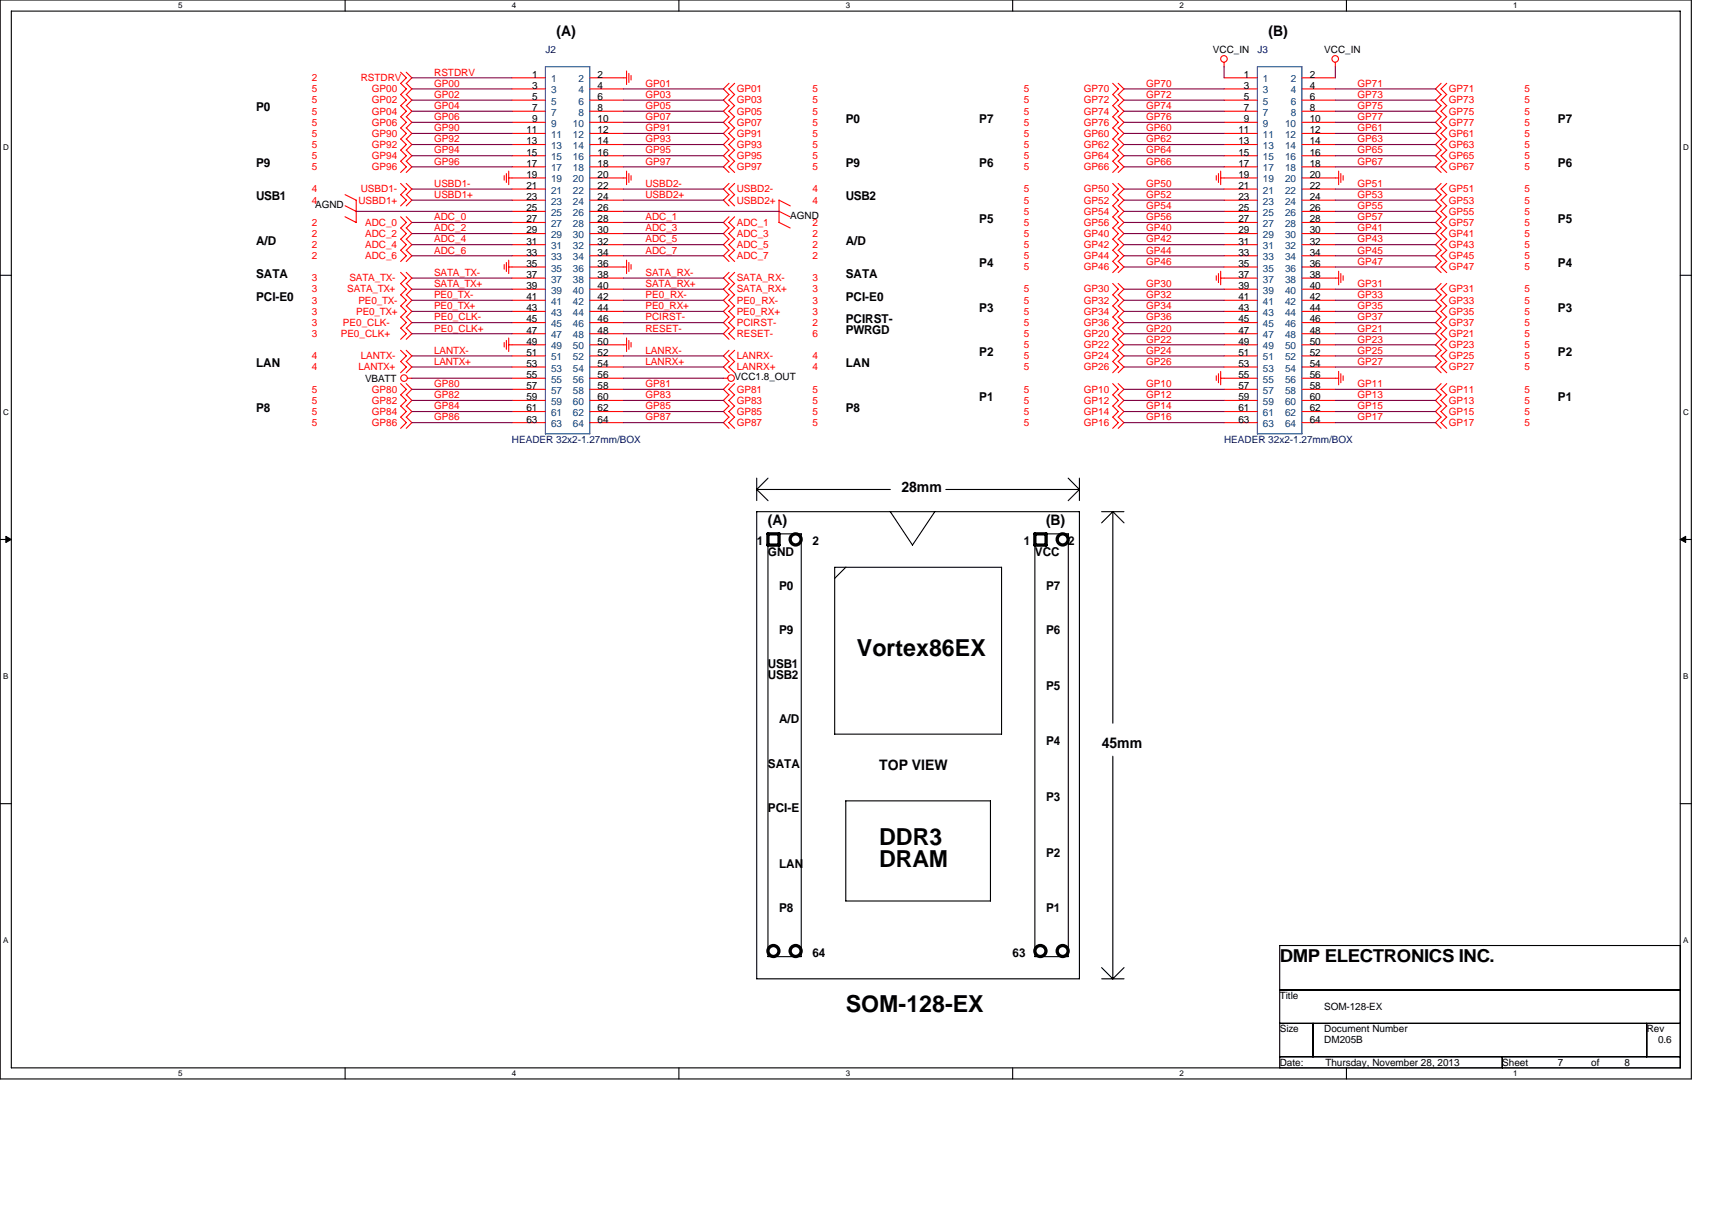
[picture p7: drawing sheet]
<svg xmlns="http://www.w3.org/2000/svg" width="297mm" height="210mm" viewBox="0 0 297 210" stroke-linecap="round" stroke-linejoin="round" font-family="sans-serif">
<path d="M0 0h293.5v187.2h-293.5zM2 1.9h289.5v183.4h-289.5z" fill="none" stroke="#000" stroke-width=".19"/>
<g fill="#fff">
<path d="M30.9 .2h.8v1.6h-.8z"/>
<path d="M30.9 185.5h.8v1.6h-.8z"/>
</g>
<path d="M59.9 0v1.9M59.9 185.3v1.9" fill="none" stroke="#000" stroke-width=".19"/>
<g fill="#fff">
<path d="M88.8 .2h.8v1.6h-.8z"/>
<path d="M88.8 185.5h.8v1.6h-.8z"/>
</g>
<path d="M117.8 0v1.9M117.8 185.3v1.9" fill="none" stroke="#000" stroke-width=".19"/>
<g fill="#fff">
<path d="M146.7 .2h.8v1.6h-.8z"/>
<path d="M146.7 185.5h.8v1.6h-.8z"/>
</g>
<path d="M175.7 0v1.9M175.7 185.3v1.9" fill="none" stroke="#000" stroke-width=".19"/>
<g fill="#fff">
<path d="M204.7 .2h.7v1.6h-.7z"/>
<path d="M204.7 185.5h.7v1.6h-.7z"/>
</g>
<path d="M233.6 0v1.9M233.6 185.3v1.9" fill="none" stroke="#000" stroke-width=".19"/>
<g fill="#fff">
<path d="M262.6 .2h.7v1.6h-.7z"/>
<path d="M262.6 185.5h.7v1.6h-.7z"/>
<path d="M.5 24.8h1v1.6h-1z"/>
<path d="M292 24.8h1v1.6h-1z"/>
<path d="M.5 70.7h1v1.5h-1z"/>
<path d="M292 70.7h1v1.5h-1z"/>
</g>
<path d="M0 47.8h2M291.5 47.8h2" fill="none" stroke="#000" stroke-width=".19"/>
<g fill="#fff">
<path d="M.5 116.5h.9v1.6h-.9z"/>
<path d="M292 116.5h.9v1.6h-.9z"/>
</g>
<path d="M0 93.6h2M291.5 93.6h2" fill="none" stroke="#000" stroke-width=".19"/>
<path d="M1 93.1l1 .5-1 .5zM291.5 93.6l1-.5v1z" fill="#000" stroke="#000" stroke-width=".17"/>
<g fill="#fff">
<path d="M.5 162.4h.9v1.5h-.9z"/>
<path d="M292 162.4h.9v1.5h-.9z"/>
</g>
<g fill="none" stroke="#000" stroke-width=".19">
<path d="M131.3 84.9h23.2M131.3 88.8h56v81.1h-56zM131.3 83v3.9M133.2 92.6h5.8v73.4h-5.8zM133.3 83l-2 1.9 2 2M144.8 98.4h29v29h-29zM146.8 98.4l-2 2M154.4 88.8l3.9 5.8 3.9-5.8M164.1 84.9h23.2M179.6 92.6h5.8v73.4h-5.8zM185.3 83l2 1.9M187.3 84.9l-2 2"/>
<path d="M187.3 83v3.9M191.1 88.8h3.9M193.1 88.8l-2 1.9M193.1 88.8l1.9 1.9M193.1 88.8v36.7M0 139.5h2M146.7 139h25.1v17.4h-25.1zM193.1 131.2v38.7M291.5 139.5h2M191.1 167.9l2 2M191.2 169.9h3.8M195 167.9l-1.9 2"/>
<path d="M222 164.1h69.5v21.2h-69.5zM222 171.8h69.5M222 177.6h69.5M227.8 177.6v5.8M285.7 177.6v5.8M222 183.4h69.5M260.6 183.4v1.9"/>
</g>
<g fill="none" stroke="#000" stroke-width=".57">
<path d="M133.2 92.6h2v2h-2zM179.6 92.6h1.9v2h-1.9z"/>
<circle cx="138" cy="93.6" r=".96"/>
<circle cx="184.4" cy="93.6" r=".96"/>
<circle cx="134.2" cy="165" r=".95"/>
<circle cx="138" cy="165" r=".95"/>
<circle cx="180.5" cy="165" r=".96"/>
<circle cx="184.4" cy="165" r=".95"/>
</g>
<g fill="none" stroke="#f00" stroke-width=".19">
<path d="M69.5 14.5l1 .9-1 1M69.5 18.3l1 1-1 .9 1 1-1 1M69.5 16.4l1 1-1 1M69.5 12.5l1 1-1 1M70.5 14.5l1 .9-1 1M70.5 18.3l1 1-1 .9 1 1-1 1M70.5 16.4l1 1-1 1M70.5 12.5l1 1-1 1M88.8 13.5h5.8M88.8 15.4h5.8M88.8 17.4h5.8M88.8 19.3h5.8"/>
<path d="M102.3 13.5h6.4M102.3 15.4h5.8M102.3 17.4h5.8M102.3 19.3h5.8M108.7 12.3v2.4M109.1 12.7v1.6M109.5 13.1v.8M126.5 14.5l-1 .9 1 1M126.5 16.4l-1 1 1 1M126.5 18.3l-1 1 1 1-1 .9 1 1M127.5 14.5l-1 .9 1 1M127.5 16.4l-1 1 1 1"/>
<path d="M127.5 18.3l-1 1 1 1-1 .9 1 1M193.1 14.5l.9 .9-.9 1M193.1 16.4l.9 1-.9 1M193.1 18.3l.9 1-.9 1 .9 .9-.9 1M194 14.5l1 .9-1 1M194 16.4l1 1-1 1M194 18.3l1 1-1 1 1 .9-1 1M212.4 10.8v.8M212.4 13.5h5.8M212.4 15.4h5.8M212.4 17.4h5.8M212.4 19.3h5.8"/>
<path d="M225.9 13.5h5.8M225.9 15.4h5.8M225.9 17.4h5.8M225.9 19.3h5.8M231.7 10.8v.8M250 14.5l-.9 .9 .9 1M250 18.3l-.9 1 .9 .9-.9 1 .9 1M250 16.4l-.9 1 .9 1M251 18.3l-1 1 1 .9-1 1 1 1M251 14.5l-1 .9 1 1M251 16.4l-1 1 1 1M59.9 37.6l1.9 1"/>
<path d="M59.9 33.8l1.9 1v3.8M59.9 35.7l1.9 1M69.5 31.8l1 1-1 1M69.5 33.8l1 .9-1 1M69.5 22.2l1 1-1 1M69.5 26l1 1-1 1M69.5 28l1 1-1 .9M69.5 24.1l1 1-1 1M69.5 39.5l1 1-1 1M69.5 37.6l1 1-1 1M70.5 31.8l1 1-1 1M70.5 33.8l1 .9-1 1"/>
<path d="M70.5 22.2l1 1-1 1M70.5 26l1 1-1 1M70.5 28l1 1-1 .9M70.5 24.1l1 1-1 1M70.5 39.5l1 1-1 1M70.5 37.6l1 1-1 1M87.5 30.5v.8M87.9 30.1v1.6M88.2 30.9h6.4M88.3 29.7v2.3M88.8 21.2h5.8M88.8 23.2h5.8"/>
<path d="M88.8 25.1h5.8M88.8 27h5.8M88.8 29h5.8M88.8 32.8h5.8M88.8 34.7h5.8M88.8 36.7h5.8M88.8 38.6h5.8M102.3 30.9h6.4M102.3 21.2h5.8M102.3 23.2h5.8M102.3 25.1h5.8M102.3 27h5.8"/>
<path d="M102.3 29h5.8M102.3 32.8h5.8M102.3 34.7h5.8M102.3 36.7h5.8M102.3 38.6h5.8M108.7 29.7v2.3M109.1 30.1v1.6M109.5 30.5v.8M126.5 33.8l-1 .9 1 1M126.5 31.8l-1 1 1 1M126.5 28l-1 1 1 .9M126.5 26l-1 1 1 1"/>
<path d="M126.5 24.1l-1 1 1 1M126.5 22.2l-1 1 1 1M126.5 37.6l-1 1 1 1M126.5 39.5l-1 1 1 1M127.5 33.8l-1 .9 1 1M127.5 31.8l-1 1 1 1M127.5 28l-1 1 1 .9M127.5 26l-1 1 1 1M127.5 24.1l-1 1 1 1M127.5 22.2l-1 1 1 1M127.5 37.6l-1 1 1 1M127.5 39.5l-1 1 1 1"/>
<path d="M135.1 36.7l2 .9M135.2 34.7l-.1 3.9 2 1M135.2 34.7l1.9 1M193.1 33.8l.9 .9-.9 1M193.1 35.7l.9 1-.9 1M193.1 31.8l.9 1-.9 1M193.1 37.6l.9 1-.9 1M193.1 39.5l.9 1-.9 1M193.1 22.2l.9 1-.9 1M193.1 28l.9 1-.9 .9M193.1 24.1l.9 1-.9 1M193.1 26l.9 1-.9 1"/>
<path d="M194 33.8l1 .9-1 1M194 35.7l1 1-1 1M194 31.8l1 1-1 1M194 37.6l1 1-1 1M194 39.5l1 1-1 1M194 22.2l1 1-1 1M194 28l1 1-1 .9M194 24.1l1 1-1 1M194 26l1 1-1 1M211 30.5v.8M211.4 30.1v1.6M211.8 30.9h6.4"/>
<path d="M211.8 29.7v2.3M212.4 21.2h5.8M212.4 23.2h5.8M212.4 25.1h5.8M212.4 27h5.8M212.4 29h5.8M212.4 32.8h5.8M212.4 34.7h5.8M212.4 36.7h5.8M212.4 38.6h5.8M225.9 30.9h6.4M225.9 21.2h5.8"/>
<path d="M225.9 23.2h5.8M225.9 25.1h5.8M225.9 27h5.8M225.9 29h5.8M225.9 32.8h5.8M225.9 34.7h5.8M225.9 36.7h5.8M225.9 38.6h5.8M232.3 29.7v2.3M232.6 30.1v1.6M233 30.5v.8M250 33.8l-.9 .9 .9 1"/>
<path d="M250 31.8l-.9 1 .9 1M250 37.6l-.9 1 .9 1M250 35.7l-.9 1 .9 1M250 39.5l-.9 1 .9 1M250 28l-.9 1 .9 .9M250 24.1l-.9 1 .9 1M250 26l-.9 1 .9 1M250 22.2l-.9 1 .9 1M251 33.8l-1 .9 1 1M251 31.8l-1 1 1 1M251 37.6l-1 1 1 1M251 35.7l-1 1 1 1"/>
<path d="M251 39.5l-1 1 1 1M251 28l-1 1 1 .9M251 24.1l-1 1 1 1M251 26l-1 1 1 1M251 22.2l-1 1 1 1M69.5 55l1 1-1 1M69.5 51.1l1 1-1 1M69.5 53.1l1 .9-1 1M69.5 56.9l1 1-1 1M69.5 47.3l1 1-1 .9M69.5 49.2l1 1-1 1M69.5 43.4l1 1-1 1"/>
<path d="M69.5 41.5l1 1-1 1M70.5 55l1 1-1 1M70.5 51.1l1 1-1 1M70.5 53.1l1 .9-1 1M70.5 56.9l1 1-1 1M70.5 47.3l1 1-1 .9M70.5 49.2l1 1-1 1M70.5 43.4l1 1-1 1M70.5 41.5l1 1-1 1M87.5 45.9v.8M87.5 59.4v.8M87.9 45.6v1.5"/>
<path d="M87.9 59.1v1.5M88.2 59.8h6.4M88.2 46.3h6.4M88.3 45.1v2.4M88.3 58.7v2.3M88.8 48.3h5.8M88.8 40.5h5.8M88.8 42.5h5.8M88.8 44.4h5.8M88.8 50.2h5.8M88.8 52.1h5.8M88.8 54h5.8"/>
<path d="M88.8 56h5.8M88.8 57.9h5.8M102.3 48.3h5.8M102.3 59.8h6.4M102.3 46.3h6.4M102.3 40.5h5.8M102.3 42.5h5.8M102.3 44.4h5.8M102.3 50.2h5.8M102.3 52.1h5.8M102.3 54h5.8M102.3 56h5.8"/>
<path d="M102.3 57.9h5.8M108.7 45.1v2.4M108.7 58.7v2.3M109.1 45.6v1.5M109.1 59.1v1.5M109.5 45.9v.8M109.5 59.4v.8M126.5 51.1l-1 1 1 1M126.5 53.1l-1 .9 1 1M126.5 49.2l-1 1 1 1M126.5 47.3l-1 1 1 .9M126.5 56.9l-1 1 1 1"/>
<path d="M126.5 55l-1 1 1 1M126.5 41.5l-1 1 1 1M126.5 43.4l-1 1 1 1M127.5 51.1l-1 1 1 1M127.5 53.1l-1 .9 1 1M127.5 49.2l-1 1 1 1M127.5 47.3l-1 1 1 .9M127.5 56.9l-1 1 1 1M127.5 55l-1 1 1 1M127.5 41.5l-1 1 1 1M127.5 43.4l-1 1 1 1M193.1 58.8l.9 1-.9 1"/>
<path d="M193.1 56.9l.9 1-.9 1M193.1 51.1l.9 1-.9 1M193.1 49.2l.9 1-.9 1M193.1 55l.9 1-.9 1M193.1 53.1l.9 .9-.9 1M193.1 41.5l.9 1-.9 1M193.1 43.4l.9 1-.9 1M193.1 45.3l.9 1-.9 1M194 58.8l1 1-1 1M194 56.9l1 1-1 1M194 51.1l1 1-1 1M194 49.2l1 1-1 1"/>
<path d="M194 55l1 1-1 1M194 53.1l1 .9-1 1M194 41.5l1 1-1 1M194 43.4l1 1-1 1M194 45.3l1 1-1 1M211 47.9v.7M211.4 47.5v1.5M211.8 48.3h6.4M211.8 47.1v2.3M212.4 59.8h5.8M212.4 46.3h5.8M212.4 40.5h5.8"/>
<path d="M212.4 42.5h5.8M212.4 44.4h5.8M212.4 50.2h5.8M212.4 52.1h5.8M212.4 54h5.8M212.4 56h5.8M212.4 57.9h5.8M225.9 48.3h6.4M225.9 59.8h5.8M225.9 46.3h5.8M225.9 40.5h5.8M225.9 42.5h5.8"/>
<path d="M225.9 44.4h5.8M225.9 50.2h5.8M225.9 52.1h5.8M225.9 54h5.8M225.9 56h5.8M225.9 57.9h5.8M232.3 47.1v2.3M232.6 47.5v1.5M233 47.9v.7M250 58.8l-.9 1 .9 1M250 56.9l-.9 1 .9 1M250 53.1l-.9 .9 .9 1"/>
<path d="M250 49.2l-.9 1 .9 1M250 55l-.9 1 .9 1M250 51.1l-.9 1 .9 1M250 45.3l-.9 1 .9 1M250 43.4l-.9 1 .9 1M250 41.5l-.9 1 .9 1M251 58.8l-1 1 1 1M251 56.9l-1 1 1 1M251 53.1l-1 .9 1 1M251 49.2l-1 1 1 1M251 55l-1 1 1 1M251 51.1l-1 1 1 1"/>
<path d="M251 45.3l-1 1 1 1M251 43.4l-1 1 1 1M251 41.5l-1 1 1 1M69.5 62.7l1 1-1 1M69.5 60.8l1 1-1 1M69.5 72.4l1 .9-1 1M69.5 66.6l1 1-1 .9M69.5 70.4l1 1-1 1M69.5 68.5l1 1-1 1M70.5 62.7l1 1-1 1M70.5 60.8l1 1-1 1M70.5 72.4l1 .9-1 1"/>
<path d="M70.5 66.6l1 1-1 .9M70.5 70.4l1 1-1 1M70.5 68.5l1 1-1 1M70.7 65.6h.8M88.8 65.6h5.8M88.8 61.8h5.8M88.8 63.7h5.8M88.8 67.6h5.8M88.8 69.5h5.8M88.8 71.4h5.8M88.8 73.3h5.8M102.3 65.6h5.8"/>
<path d="M102.3 61.8h5.8M102.3 63.7h5.8M102.3 67.6h5.8M102.3 69.5h5.8M102.3 71.4h5.8M102.3 73.3h5.8M125.5 65.6h.8M126.5 60.8l-1 1 1 1M126.5 62.7l-1 1 1 1M126.5 72.4l-1 .9 1 1M126.5 68.5l-1 1 1 1M126.5 66.6l-1 1 1 .9"/>
<path d="M126.5 70.4l-1 1 1 1M127.5 60.8l-1 1 1 1M127.5 62.7l-1 1 1 1M127.5 72.4l-1 .9 1 1M127.5 68.5l-1 1 1 1M127.5 66.6l-1 1 1 .9M127.5 70.4l-1 1 1 1M193.1 72.4l.9 .9-.9 1M193.1 66.6l.9 1-.9 .9M193.1 70.4l.9 1-.9 1M193.1 68.5l.9 1-.9 1M193.1 62.7l.9 1-.9 1"/>
<path d="M193.1 60.8l.9 1-.9 1M194 72.4l1 .9-1 1M194 66.6l1 1-1 .9M194 70.4l1 1-1 1M194 68.5l1 1-1 1M194 62.7l1 1-1 1M194 60.8l1 1-1 1M211 65.2v.8M211.4 64.9v1.5M211.8 65.6h6.4M211.8 64.5v2.3M212.4 61.8h5.8"/>
<path d="M212.4 63.7h5.8M212.4 67.6h5.8M212.4 69.5h5.8M212.4 71.4h5.8M212.4 73.3h5.8M225.9 65.6h6.4M225.9 61.8h5.8M225.9 63.7h5.8M225.9 67.6h5.8M225.9 69.5h5.8M225.9 71.4h5.8M225.9 73.3h5.8"/>
<path d="M232.3 64.5v2.3M232.6 64.9v1.5M233 65.2v.8M250 70.4l-.9 1 .9 1M250 72.4l-.9 .9 .9 1M250 66.6l-.9 1 .9 .9M250 68.5l-.9 1 .9 1M250 62.7l-.9 1 .9 1M250 60.8l-.9 1 .9 1M251 70.4l-1 1 1 1M251 72.4l-1 .9 1 1M251 66.6l-1 1 1 .9"/>
<path d="M251 68.5l-1 1 1 1M251 62.7l-1 1 1 1M251 60.8l-1 1 1 1"/>
<circle cx="212.4" cy="10.2" r=".57"/>
<circle cx="231.7" cy="10.2" r=".57"/>
<circle cx="70.1" cy="65.6" r=".57"/>
<circle cx="126.8" cy="65.6" r=".57"/>
</g>
<path d="M94.6 11.6h7.7v63.7h-7.7zM218.2 11.6h7.7v63.7h-7.7z" fill="none" stroke="#00f" stroke-width=".19"/>
<g fill="none" stroke="#800040" stroke-width=".19">
<path d="M71.4 13.5h17.4M71.5 19.3h17.4M71.5 15.4h17.4M71.5 17.4h17.4M108.1 19.3h17.4M108.1 15.4h17.4M108.1 17.4h17.4M195 19.3h17.4M195 15.4h17.4M195 17.4h17.4M212.4 11.6v1.9M231.7 19.3h17.4"/>
<path d="M231.7 15.4h17.4M231.7 17.4h17.4M231.7 11.6v1.9M61.8 36.7h27M71.5 34.7h17.4M71.5 32.8h17.4M71.5 21.2h17.4M71.5 38.6h17.4M71.5 29h17.4M71.5 27h17.4M71.5 25.1h17.4M71.5 23.2h17.4"/>
<path d="M108.1 36.7h27.1M108.1 34.7h17.4M108.1 32.8h17.4M108.1 21.2h17.4M108.1 38.6h17.4M108.1 29h17.4M108.1 27h17.4M108.1 25.1h17.4M108.1 23.2h17.4M195 36.7h17.4M195 34.7h17.4M195 32.8h17.4"/>
<path d="M195 21.2h17.4M195 38.6h17.4M195 29h17.4M195 27h17.4M195 25.1h17.4M195 23.2h17.4M231.7 36.7h17.4M231.7 34.7h17.4M231.7 32.8h17.4M231.7 21.2h17.4M231.7 38.6h17.4M231.7 29h17.4"/>
<path d="M231.7 27h17.4M231.7 25.1h17.4M231.7 23.2h17.4M71.5 54h17.4M71.5 56h17.4M71.5 52.1h17.4M71.5 57.9h17.4M71.5 50.2h17.4M71.5 48.3h17.4M71.5 40.5h17.4M71.5 44.4h17.4M71.5 42.5h17.4"/>
<path d="M108.1 54h17.4M108.1 56h17.4M108.1 52.1h17.4M108.1 57.9h17.4M108.1 50.2h17.4M108.1 48.3h17.4M108.1 40.5h17.4M108.1 44.4h17.4M108.1 42.5h17.4M195 54h17.4M195 56h17.4M195 59.8h17.4"/>
<path d="M195 52.1h17.4M195 57.9h17.4M195 50.2h17.4M195 40.5h17.4M195 44.4h17.4M195 42.5h17.4M195 46.3h17.4M231.7 54h17.4M231.7 56h17.4M231.7 59.8h17.4M231.7 52.1h17.4M231.7 57.9h17.4"/>
<path d="M231.7 50.2h17.4M231.7 40.5h17.4M231.7 44.4h17.4M231.7 42.5h17.4M231.7 46.3h17.4M71.4 65.6h17.4M71.5 67.6h17.4M71.5 63.7h17.4M71.5 61.8h17.4M71.5 73.3h17.4M71.5 71.4h17.4M71.5 69.5h17.4"/>
<path d="M108.1 67.6h17.4M108.1 63.7h17.4M108.1 61.8h17.4M108.1 73.3h17.4M108.1 71.4h17.4M108.1 69.5h17.4M108.1 65.6h17.4M195 67.6h17.4M195 63.7h17.4M195 61.8h17.4M195 73.3h17.4M195 71.4h17.4"/>
<path d="M195 69.5h17.4M231.7 67.6h17.4M231.7 63.7h17.4M231.7 61.8h17.4M231.7 73.3h17.4M231.7 71.4h17.4M231.7 69.5h17.4"/>
</g>
<g font-size="4.1">
<text x="148.7" y="113.8">Vortex86EX</text>
<text x="152.5" y="146.6">DDR3</text>
<text x="152.5" y="150.5">DRAM</text>
<text x="146.7" y="175.6">SOM-128-EX</text>
</g>
<text font-size="3.1" x="222" y="166.9">DMP ELECTRONICS INC.</text>
<g font-size="2.5">
<text x="96.6" y="6.2">(A)</text>
<text x="220.1" y="6.2">(B)</text>
<text x="156.4" y="85.3">28mm</text>
<text x="133.2" y="91.1">(A)</text>
<text x="181.5" y="91.1">(B)</text>
<text x="191.2" y="129.7">45mm</text>
<text x="152.5" y="133.6">TOP VIEW</text>
</g>
<g font-size="2.1">
<text x="44.4" y="19.3">P0</text>
<text x="146.7" y="21.3">P0</text>
<text x="169.9" y="21.3">P7</text>
<text x="270.3" y="21.3">P7</text>
<text x="44.4" y="29">P9</text>
<text x="146.7" y="29">P9</text>
<text x="169.9" y="29">P6</text>
<text x="270.3" y="29">P6</text>
<text x="44.4" y="34.8">USB1</text>
<text x="146.7" y="34.8">USB2</text>
<text x="169.9" y="38.7">P5</text>
<text x="270.3" y="38.7">P5</text>
<text x="44.4" y="42.5">A/D</text>
<text x="146.7" y="42.5">A/D</text>
<text x="169.9" y="46.4">P4</text>
<text x="270.3" y="46.4">P4</text>
<text x="44.4" y="52.2">PCI-E0</text>
<text x="44.4" y="48.3">SATA</text>
<text x="146.7" y="52.2">PCI-E0</text>
<text x="146.7" y="48.3">SATA</text>
<text x="146.7" y="58">PWRGD</text>
<text x="146.7" y="56">PCIRST-</text>
<text x="169.9" y="54.1">P3</text>
<text x="270.3" y="54.1">P3</text>
<text x="44.4" y="63.7">LAN</text>
<text x="146.7" y="63.7">LAN</text>
<text x="169.9" y="61.8">P2</text>
<text x="270.3" y="61.8">P2</text>
<text x="44.4" y="71.5">P8</text>
<text x="146.7" y="71.5">P8</text>
<text x="169.9" y="69.5">P1</text>
<text x="270.3" y="69.5">P1</text>
<text x="131.3" y="94.6">1</text>
<text x="140.9" y="94.6">2</text>
<text x="177.6" y="94.6">1</text>
<text x="185.4" y="94.6">2</text>
<text x="133.2" y="96.6">GND</text>
<text x="179.6" y="96.6">VCC</text>
<text x="135.2" y="102.3">P0</text>
<text x="181.5" y="102.3">P7</text>
<text x="135.2" y="110.1">P9</text>
<text x="181.5" y="110.1">P6</text>
<text x="133.2" y="115.9">USB1</text>
<text x="133.2" y="117.8">USB2</text>
<text x="181.5" y="119.7">P5</text>
<text x="135.2" y="125.5">A/D</text>
<text x="181.5" y="129.4">P4</text>
<text x="133.2" y="133.2">SATA</text>
<text x="133.2" y="140.9">PCI-E</text>
<text x="181.5" y="139">P3</text>
<text x="181.5" y="148.7">P2</text>
<text x="135.2" y="150.6">LAN</text>
<text x="135.2" y="158.3">P8</text>
<text x="181.5" y="158.3">P1</text>
<text x="140.9" y="166.1">64</text>
<text x="175.7" y="166.1">63</text>
</g>
<g font-size="1.7" fill="#000080">
<text x="94.6" y="9.3">J2</text>
<text x="218.2" y="9.3">J3</text>
<text x="88.8" y="76.8">HEADER 32x2-1.27mm/BOX</text>
<text x="212.4" y="76.8">HEADER 32x2-1.27mm/BOX</text>
</g>
<g font-size="1.7">
<text x="210.5" y="9.3">VCC_IN</text>
<text x="229.8" y="9.3">VCC_IN</text>
<text x="92.3" y="13.5">1</text>
<text x="92.3" y="15.4">3</text>
<text x="92.3" y="17.4">5</text>
<text x="103.7" y="13.5">2</text>
<text x="103.7" y="15.4">4</text>
<text x="103.7" y="17.4">6</text>
<text x="215.8" y="13.5">1</text>
<text x="215.8" y="15.4">3</text>
<text x="215.8" y="17.4">5</text>
<text x="227.2" y="13.5">2</text>
<text x="227.2" y="15.4">4</text>
<text x="227.2" y="17.4">6</text>
<text x="91.3" y="23.1">11</text>
<text x="92.3" y="19.3">7</text>
<text x="92.3" y="21.2">9</text>
<text x="103.7" y="19.3">8</text>
<text x="103.7" y="21.2">10</text>
<text x="103.7" y="23.1">12</text>
<text x="214.9" y="23.1">11</text>
<text x="215.8" y="19.3">7</text>
<text x="215.8" y="21.2">9</text>
<text x="227.2" y="19.3">8</text>
<text x="227.2" y="21.2">10</text>
<text x="227.2" y="23.1">12</text>
<text x="91.3" y="25.1">13</text>
<text x="91.3" y="27">15</text>
<text x="91.3" y="28.9">17</text>
<text x="103.7" y="25.1">14</text>
<text x="103.7" y="27">16</text>
<text x="103.7" y="28.9">18</text>
<text x="214.9" y="25.1">13</text>
<text x="214.9" y="27">15</text>
<text x="214.9" y="28.9">17</text>
<text x="227.2" y="25.1">14</text>
<text x="227.2" y="27">16</text>
<text x="227.2" y="28.9">18</text>
<text x="91.3" y="30.9">19</text>
<text x="91.3" y="32.8">21</text>
<text x="91.3" y="34.7">23</text>
<text x="103.7" y="30.9">20</text>
<text x="103.7" y="32.8">22</text>
<text x="103.7" y="34.7">24</text>
<text x="214.9" y="30.9">19</text>
<text x="214.9" y="32.8">21</text>
<text x="214.9" y="34.7">23</text>
<text x="227.2" y="30.9">20</text>
<text x="227.2" y="32.8">22</text>
<text x="227.2" y="34.7">24</text>
<text x="54.7" y="36.1">AGND</text>
<text x="91.3" y="36.7">25</text>
<text x="91.3" y="38.6">27</text>
<text x="91.3" y="40.5">29</text>
<text x="103.7" y="36.7">26</text>
<text x="103.7" y="38.6">28</text>
<text x="103.7" y="40.5">30</text>
<text x="137.1" y="38">AGND</text>
<text x="214.9" y="36.7">25</text>
<text x="214.9" y="38.6">27</text>
<text x="214.9" y="40.5">29</text>
<text x="227.2" y="36.7">26</text>
<text x="227.2" y="38.6">28</text>
<text x="227.2" y="40.5">30</text>
<text x="91.3" y="42.4">31</text>
<text x="91.3" y="44.4">33</text>
<text x="91.3" y="46.3">35</text>
<text x="103.7" y="42.4">32</text>
<text x="103.7" y="44.4">34</text>
<text x="103.7" y="46.3">36</text>
<text x="214.9" y="42.4">31</text>
<text x="214.9" y="44.4">33</text>
<text x="214.9" y="46.3">35</text>
<text x="227.2" y="42.4">32</text>
<text x="227.2" y="44.4">34</text>
<text x="227.2" y="46.3">36</text>
<text x="91.3" y="48.2">37</text>
<text x="91.3" y="50.2">39</text>
<text x="91.3" y="52.1">41</text>
<text x="103.7" y="48.2">38</text>
<text x="103.7" y="50.2">40</text>
<text x="103.7" y="52.1">42</text>
<text x="214.9" y="48.2">37</text>
<text x="214.9" y="50.2">39</text>
<text x="214.9" y="52.1">41</text>
<text x="227.2" y="48.2">38</text>
<text x="227.2" y="50.2">40</text>
<text x="227.2" y="52.1">42</text>
<text x="91.3" y="54">43</text>
<text x="91.3" y="56">45</text>
<text x="91.3" y="57.9">47</text>
<text x="91.3" y="59.8">49</text>
<text x="103.7" y="54">44</text>
<text x="103.7" y="56">46</text>
<text x="103.7" y="57.9">48</text>
<text x="103.7" y="59.8">50</text>
<text x="214.9" y="54">43</text>
<text x="214.9" y="56">45</text>
<text x="214.9" y="57.9">47</text>
<text x="214.9" y="59.8">49</text>
<text x="227.2" y="54">44</text>
<text x="227.2" y="56">46</text>
<text x="227.2" y="57.9">48</text>
<text x="227.2" y="59.8">50</text>
<text x="91.3" y="61.7">51</text>
<text x="91.3" y="63.7">53</text>
<text x="91.3" y="65.6">55</text>
<text x="103.7" y="61.7">52</text>
<text x="103.7" y="63.7">54</text>
<text x="103.7" y="65.6">56</text>
<text x="214.9" y="61.7">51</text>
<text x="214.9" y="63.7">53</text>
<text x="214.9" y="65.6">55</text>
<text x="227.2" y="61.7">52</text>
<text x="227.2" y="63.7">54</text>
<text x="227.2" y="65.6">56</text>
<text x="63.3" y="66.2">VBATT</text>
<text x="91.3" y="67.5">57</text>
<text x="91.3" y="69.5">59</text>
<text x="91.3" y="71.4">61</text>
<text x="103.7" y="67.5">58</text>
<text x="103.7" y="69.5">60</text>
<text x="103.7" y="71.4">62</text>
<text x="127.4" y="66">VCC1.8_OUT</text>
<text x="214.9" y="67.5">57</text>
<text x="214.9" y="69.5">59</text>
<text x="214.9" y="71.4">61</text>
<text x="227.2" y="67.5">58</text>
<text x="227.2" y="69.5">60</text>
<text x="227.2" y="71.4">62</text>
<text x="91.3" y="73.3">63</text>
<text x="103.7" y="73.3">64</text>
<text x="214.9" y="73.3">63</text>
<text x="227.2" y="73.3">64</text>
<text x="222" y="173.4">Title</text>
<text x="222" y="179.1">Size</text>
<text x="229.8" y="175.3">SOM-128-EX</text>
<text x="229.8" y="179.1">Document Number</text>
<text x="285.7" y="179.1">Rev</text>
<text x="222" y="184.9">Date:</text>
<text x="229.8" y="181.1">DM205B</text>
<text x="230" y="184.9">Thursday, November 28, 2013</text>
<text x="260.6" y="184.9">Sheet</text>
<text x="270.3" y="184.9">7</text>
<text x="276.1" y="184.9">of</text>
<text x="281.9" y="184.9">8</text>
<text x="287.7" y="181.1">0.6</text>
</g>
<g font-size="1.7" fill="#f00">
<text x="54.1" y="14.1">2</text>
<text x="54.1" y="16">5</text>
<text x="54.1" y="17.9">5</text>
<text x="62.6" y="14.1">RSTDRV</text>
<text x="64.5" y="16">GP00</text>
<text x="64.5" y="17.9">GP02</text>
<text x="75.3" y="13.1">RSTDRV</text>
<text x="75.3" y="15">GP00</text>
<text x="75.3" y="17">GP02</text>
<text x="112" y="17">GP03</text>
<text x="112" y="15">GP01</text>
<text x="127.8" y="16">GP01</text>
<text x="127.8" y="17.9">GP03</text>
<text x="140.9" y="16">5</text>
<text x="140.9" y="17.9">5</text>
<text x="177.6" y="16">5</text>
<text x="177.6" y="17.9">5</text>
<text x="188.1" y="16">GP70</text>
<text x="188.1" y="17.9">GP72</text>
<text x="198.9" y="15">GP70</text>
<text x="198.9" y="17">GP72</text>
<text x="235.5" y="17">GP73</text>
<text x="235.5" y="15">GP71</text>
<text x="251.4" y="16">GP71</text>
<text x="251.4" y="17.9">GP73</text>
<text x="264.5" y="16">5</text>
<text x="264.5" y="17.9">5</text>
<text x="54.1" y="21.8">5</text>
<text x="54.1" y="19.9">5</text>
<text x="54.1" y="23.7">5</text>
<text x="64.5" y="21.8">GP06</text>
<text x="64.5" y="19.9">GP04</text>
<text x="64.5" y="23.7">GP90</text>
<text x="75.3" y="22.8">GP90</text>
<text x="75.3" y="18.9">GP04</text>
<text x="75.3" y="20.8">GP06</text>
<text x="112" y="22.8">GP91</text>
<text x="112" y="18.9">GP05</text>
<text x="112" y="20.8">GP07</text>
<text x="127.8" y="19.9">GP05</text>
<text x="127.8" y="21.8">GP07</text>
<text x="127.8" y="23.7">GP91</text>
<text x="140.9" y="19.9">5</text>
<text x="140.9" y="21.8">5</text>
<text x="140.9" y="23.7">5</text>
<text x="177.6" y="19.9">5</text>
<text x="177.6" y="23.7">5</text>
<text x="177.6" y="21.8">5</text>
<text x="188.1" y="19.9">GP74</text>
<text x="188.1" y="23.7">GP60</text>
<text x="188.1" y="21.8">GP76</text>
<text x="198.9" y="18.9">GP74</text>
<text x="198.9" y="20.8">GP76</text>
<text x="198.9" y="22.8">GP60</text>
<text x="235.5" y="18.9">GP75</text>
<text x="235.5" y="20.8">GP77</text>
<text x="235.5" y="22.8">GP61</text>
<text x="251.4" y="21.8">GP77</text>
<text x="251.4" y="19.9">GP75</text>
<text x="251.4" y="23.7">GP61</text>
<text x="264.5" y="21.8">5</text>
<text x="264.5" y="19.9">5</text>
<text x="264.5" y="23.7">5</text>
<text x="54.1" y="27.6">5</text>
<text x="54.1" y="29.5">5</text>
<text x="54.1" y="25.7">5</text>
<text x="64.5" y="27.6">GP94</text>
<text x="64.5" y="29.5">GP96</text>
<text x="64.5" y="25.7">GP92</text>
<text x="75.3" y="26.6">GP94</text>
<text x="75.3" y="28.6">GP96</text>
<text x="75.3" y="24.7">GP92</text>
<text x="112" y="26.6">GP95</text>
<text x="112" y="24.7">GP93</text>
<text x="112" y="28.6">GP97</text>
<text x="127.8" y="29.5">GP97</text>
<text x="127.8" y="27.6">GP95</text>
<text x="127.8" y="25.7">GP93</text>
<text x="140.9" y="29.5">5</text>
<text x="140.9" y="27.6">5</text>
<text x="140.9" y="25.7">5</text>
<text x="177.6" y="29.5">5</text>
<text x="177.6" y="25.7">5</text>
<text x="177.6" y="27.6">5</text>
<text x="188.1" y="29.5">GP66</text>
<text x="188.1" y="25.7">GP62</text>
<text x="188.1" y="27.6">GP64</text>
<text x="198.9" y="24.7">GP62</text>
<text x="198.9" y="26.6">GP64</text>
<text x="198.9" y="28.6">GP66</text>
<text x="235.5" y="28.6">GP67</text>
<text x="235.5" y="26.6">GP65</text>
<text x="235.5" y="24.7">GP63</text>
<text x="251.4" y="29.5">GP67</text>
<text x="251.4" y="25.7">GP63</text>
<text x="251.4" y="27.6">GP65</text>
<text x="264.5" y="29.5">5</text>
<text x="264.5" y="25.7">5</text>
<text x="264.5" y="27.6">5</text>
<text x="54.1" y="33.4">4</text>
<text x="54.1" y="35.3">4</text>
<text x="62.2" y="35.3">USBD1+</text>
<text x="62.6" y="33.4">USBD1-</text>
<text x="75.3" y="34.4">USBD1+</text>
<text x="75.3" y="32.4">USBD1-</text>
<text x="112" y="34.4">USBD2+</text>
<text x="112" y="32.4">USBD2-</text>
<text x="127.8" y="35.3">USBD2+</text>
<text x="127.8" y="33.4">USBD2-</text>
<text x="140.9" y="33.4">4</text>
<text x="140.9" y="35.3">4</text>
<text x="177.6" y="35.3">5</text>
<text x="177.6" y="33.4">5</text>
<text x="188.1" y="35.3">GP52</text>
<text x="188.1" y="33.4">GP50</text>
<text x="198.9" y="32.4">GP50</text>
<text x="198.9" y="34.4">GP52</text>
<text x="235.5" y="34.4">GP53</text>
<text x="235.5" y="32.4">GP51</text>
<text x="251.4" y="35.3">GP53</text>
<text x="251.4" y="33.4">GP51</text>
<text x="264.5" y="35.3">5</text>
<text x="264.5" y="33.4">5</text>
<text x="54.1" y="41.1">2</text>
<text x="54.1" y="39.2">2</text>
<text x="63.3" y="41.1">ADC_2</text>
<text x="63.3" y="39.2">ADC_0</text>
<text x="75.3" y="40.2">ADC_2</text>
<text x="75.3" y="38.2">ADC_0</text>
<text x="112" y="40.2">ADC_3</text>
<text x="112" y="38.2">ADC_1</text>
<text x="127.8" y="39.2">ADC_1</text>
<text x="127.8" y="41.1">ADC_3</text>
<text x="140.9" y="39.2">2</text>
<text x="140.9" y="41.1">2</text>
<text x="177.6" y="37.3">5</text>
<text x="177.6" y="39.2">5</text>
<text x="177.6" y="41.1">5</text>
<text x="188.1" y="37.3">GP54</text>
<text x="188.1" y="39.2">GP56</text>
<text x="188.1" y="41.1">GP40</text>
<text x="198.9" y="38.2">GP56</text>
<text x="198.9" y="36.3">GP54</text>
<text x="198.9" y="40.2">GP40</text>
<text x="235.5" y="40.2">GP41</text>
<text x="235.5" y="38.2">GP57</text>
<text x="235.5" y="36.3">GP55</text>
<text x="251.4" y="39.2">GP57</text>
<text x="251.4" y="37.3">GP55</text>
<text x="251.4" y="41.1">GP41</text>
<text x="264.5" y="39.2">5</text>
<text x="264.5" y="37.3">5</text>
<text x="264.5" y="41.1">5</text>
<text x="54.1" y="45">2</text>
<text x="54.1" y="43.1">2</text>
<text x="63.3" y="45">ADC_6</text>
<text x="63.3" y="43.1">ADC_4</text>
<text x="75.3" y="42.1">ADC_4</text>
<text x="75.3" y="44">ADC_6</text>
<text x="75.3" y="47.9">SATA_TX-</text>
<text x="112" y="42.1">ADC_5</text>
<text x="112" y="44">ADC_7</text>
<text x="112" y="47.9">SATA_RX-</text>
<text x="127.8" y="43.1">ADC_5</text>
<text x="127.8" y="45">ADC_7</text>
<text x="140.9" y="43.1">2</text>
<text x="140.9" y="45">2</text>
<text x="177.6" y="43.1">5</text>
<text x="177.6" y="45">5</text>
<text x="177.6" y="46.9">5</text>
<text x="188.1" y="43.1">GP42</text>
<text x="188.1" y="45">GP44</text>
<text x="188.1" y="46.9">GP46</text>
<text x="198.9" y="45.9">GP46</text>
<text x="198.9" y="42.1">GP42</text>
<text x="198.9" y="44">GP44</text>
<text x="235.5" y="44">GP45</text>
<text x="235.5" y="42.1">GP43</text>
<text x="235.5" y="45.9">GP47</text>
<text x="251.4" y="46.9">GP47</text>
<text x="251.4" y="45">GP45</text>
<text x="251.4" y="43.1">GP43</text>
<text x="264.5" y="46.9">5</text>
<text x="264.5" y="45">5</text>
<text x="264.5" y="43.1">5</text>
<text x="54.1" y="50.8">3</text>
<text x="54.1" y="52.7">3</text>
<text x="54.1" y="48.8">3</text>
<text x="60.3" y="50.8">SATA_TX+</text>
<text x="60.6" y="48.8">SATA_TX-</text>
<text x="62.2" y="52.7">PE0_TX-</text>
<text x="75.3" y="53.7">PE0_TX+</text>
<text x="75.3" y="51.7">PE0_TX-</text>
<text x="75.3" y="49.8">SATA_TX+</text>
<text x="112" y="53.7">PE0_RX+</text>
<text x="112" y="51.7">PE0_RX-</text>
<text x="112" y="49.8">SATA_RX+</text>
<text x="127.8" y="52.7">PE0_RX-</text>
<text x="127.8" y="50.8">SATA_RX+</text>
<text x="127.8" y="48.8">SATA_RX-</text>
<text x="140.9" y="52.7">3</text>
<text x="140.9" y="50.8">3</text>
<text x="140.9" y="48.8">3</text>
<text x="177.6" y="52.7">5</text>
<text x="177.6" y="50.8">5</text>
<text x="188.1" y="52.7">GP32</text>
<text x="188.1" y="50.8">GP30</text>
<text x="198.9" y="49.8">GP30</text>
<text x="198.9" y="51.7">GP32</text>
<text x="198.9" y="53.7">GP34</text>
<text x="235.5" y="53.7">GP35</text>
<text x="235.5" y="51.7">GP33</text>
<text x="235.5" y="49.8">GP31</text>
<text x="251.4" y="50.8">GP31</text>
<text x="251.4" y="52.7">GP33</text>
<text x="264.5" y="50.8">5</text>
<text x="264.5" y="52.7">5</text>
<text x="54.1" y="58.5">3</text>
<text x="54.1" y="56.6">3</text>
<text x="54.1" y="54.6">3</text>
<text x="59.1" y="58.5">PE0_CLK+</text>
<text x="59.5" y="56.6">PE0_CLK-</text>
<text x="61.8" y="54.6">PE0_TX+</text>
<text x="75.3" y="55.6">PE0_CLK-</text>
<text x="75.3" y="57.5">PE0_CLK+</text>
<text x="112" y="55.6">PCIRST-</text>
<text x="112" y="57.5">RESET-</text>
<text x="127.8" y="54.6">PE0_RX+</text>
<text x="127.8" y="58.5">RESET-</text>
<text x="127.8" y="56.6">PCIRST-</text>
<text x="140.9" y="54.6">3</text>
<text x="140.9" y="58.5">6</text>
<text x="140.9" y="56.6">2</text>
<text x="177.6" y="58.5">5</text>
<text x="177.6" y="56.6">5</text>
<text x="177.6" y="54.6">5</text>
<text x="188.1" y="58.5">GP20</text>
<text x="188.1" y="56.6">GP36</text>
<text x="188.1" y="54.6">GP34</text>
<text x="198.9" y="57.5">GP20</text>
<text x="198.9" y="55.6">GP36</text>
<text x="198.9" y="59.5">GP22</text>
<text x="235.5" y="55.6">GP37</text>
<text x="235.5" y="57.5">GP21</text>
<text x="235.5" y="59.5">GP23</text>
<text x="251.4" y="58.5">GP21</text>
<text x="251.4" y="54.6">GP35</text>
<text x="251.4" y="56.6">GP37</text>
<text x="264.5" y="58.5">5</text>
<text x="264.5" y="54.6">5</text>
<text x="264.5" y="56.6">5</text>
<text x="54.1" y="62.4">4</text>
<text x="54.1" y="64.3">4</text>
<text x="62.2" y="64.3">LANTX+</text>
<text x="62.6" y="62.4">LANTX-</text>
<text x="75.3" y="61.4">LANTX-</text>
<text x="75.3" y="63.3">LANTX+</text>
<text x="112" y="61.4">LANRX-</text>
<text x="112" y="63.3">LANRX+</text>
<text x="127.8" y="62.4">LANRX-</text>
<text x="127.8" y="64.3">LANRX+</text>
<text x="140.9" y="62.4">4</text>
<text x="140.9" y="64.3">4</text>
<text x="177.6" y="64.3">5</text>
<text x="177.6" y="60.4">5</text>
<text x="177.6" y="62.4">5</text>
<text x="188.1" y="64.3">GP26</text>
<text x="188.1" y="60.4">GP22</text>
<text x="188.1" y="62.4">GP24</text>
<text x="198.9" y="61.4">GP24</text>
<text x="198.9" y="63.3">GP26</text>
<text x="235.5" y="63.3">GP27</text>
<text x="235.5" y="61.4">GP25</text>
<text x="251.4" y="60.4">GP23</text>
<text x="251.4" y="64.3">GP27</text>
<text x="251.4" y="62.4">GP25</text>
<text x="264.5" y="60.4">5</text>
<text x="264.5" y="64.3">5</text>
<text x="264.5" y="62.4">5</text>
<text x="54.1" y="68.1">5</text>
<text x="54.1" y="70.1">5</text>
<text x="64.5" y="68.1">GP80</text>
<text x="64.5" y="70.1">GP82</text>
<text x="75.3" y="67.2">GP80</text>
<text x="75.3" y="69.1">GP82</text>
<text x="75.3" y="71">GP84</text>
<text x="112" y="67.2">GP81</text>
<text x="112" y="69.1">GP83</text>
<text x="112" y="71">GP85</text>
<text x="127.8" y="70.1">GP83</text>
<text x="127.8" y="68.1">GP81</text>
<text x="140.9" y="70.1">5</text>
<text x="140.9" y="68.1">5</text>
<text x="177.6" y="68.1">5</text>
<text x="177.6" y="70.1">5</text>
<text x="188.1" y="68.1">GP10</text>
<text x="188.1" y="70.1">GP12</text>
<text x="198.9" y="69.1">GP12</text>
<text x="198.9" y="71">GP14</text>
<text x="198.9" y="67.2">GP10</text>
<text x="235.5" y="69.1">GP13</text>
<text x="235.5" y="71">GP15</text>
<text x="235.5" y="67.2">GP11</text>
<text x="251.4" y="68.1">GP11</text>
<text x="251.4" y="70.1">GP13</text>
<text x="264.5" y="68.1">5</text>
<text x="264.5" y="70.1">5</text>
<text x="54.1" y="73.9">5</text>
<text x="54.1" y="72">5</text>
<text x="64.5" y="73.9">GP86</text>
<text x="64.5" y="72">GP84</text>
<text x="75.3" y="73">GP86</text>
<text x="112" y="73">GP87</text>
<text x="127.8" y="73.9">GP87</text>
<text x="127.8" y="72">GP85</text>
<text x="140.9" y="73.9">5</text>
<text x="140.9" y="72">5</text>
<text x="177.6" y="73.9">5</text>
<text x="177.6" y="72">5</text>
<text x="188.1" y="73.9">GP16</text>
<text x="188.1" y="72">GP14</text>
<text x="198.9" y="73">GP16</text>
<text x="235.5" y="73">GP17</text>
<text x="251.4" y="72">GP15</text>
<text x="251.4" y="73.9">GP17</text>
<text x="264.5" y="72">5</text>
<text x="264.5" y="73.9">5</text>
</g>
<g font-size="1.7" fill="#004080">
<text x="95.6" y="14.3">1</text>
<text x="95.6" y="16.2">3</text>
<text x="100.4" y="14.3">2</text>
<text x="100.4" y="16.2">4</text>
<text x="219.1" y="14.3">1</text>
<text x="219.1" y="16.2">3</text>
<text x="223.9" y="14.3">2</text>
<text x="223.9" y="16.2">4</text>
<text x="95.6" y="18.2">5</text>
<text x="95.6" y="20.1">7</text>
<text x="95.6" y="22">9</text>
<text x="95.6" y="23.9">11</text>
<text x="99.4" y="22">10</text>
<text x="99.4" y="23.9">12</text>
<text x="100.4" y="18.2">6</text>
<text x="100.4" y="20.1">8</text>
<text x="219.1" y="18.2">5</text>
<text x="219.1" y="20.1">7</text>
<text x="219.1" y="22">9</text>
<text x="219.1" y="23.9">11</text>
<text x="223" y="22">10</text>
<text x="223" y="23.9">12</text>
<text x="223.9" y="18.2">6</text>
<text x="223.9" y="20.1">8</text>
<text x="95.6" y="25.9">13</text>
<text x="95.6" y="27.8">15</text>
<text x="95.6" y="29.7">17</text>
<text x="99.4" y="25.9">14</text>
<text x="99.4" y="27.8">16</text>
<text x="99.4" y="29.7">18</text>
<text x="219.1" y="25.9">13</text>
<text x="219.1" y="27.8">15</text>
<text x="219.1" y="29.7">17</text>
<text x="223" y="25.9">14</text>
<text x="223" y="27.8">16</text>
<text x="223" y="29.7">18</text>
<text x="95.6" y="31.7">19</text>
<text x="95.6" y="33.6">21</text>
<text x="95.6" y="35.5">23</text>
<text x="99.4" y="31.7">20</text>
<text x="99.4" y="33.6">22</text>
<text x="99.4" y="35.5">24</text>
<text x="219.1" y="31.7">19</text>
<text x="219.1" y="33.6">21</text>
<text x="219.1" y="35.5">23</text>
<text x="223" y="31.7">20</text>
<text x="223" y="33.6">22</text>
<text x="223" y="35.5">24</text>
<text x="95.6" y="37.5">25</text>
<text x="95.6" y="39.4">27</text>
<text x="95.6" y="41.3">29</text>
<text x="99.4" y="37.5">26</text>
<text x="99.4" y="39.4">28</text>
<text x="99.4" y="41.3">30</text>
<text x="219.1" y="37.5">25</text>
<text x="219.1" y="39.4">27</text>
<text x="219.1" y="41.3">29</text>
<text x="223" y="37.5">26</text>
<text x="223" y="39.4">28</text>
<text x="223" y="41.3">30</text>
<text x="95.6" y="43.2">31</text>
<text x="95.6" y="45.2">33</text>
<text x="95.6" y="47.1">35</text>
<text x="99.4" y="43.2">32</text>
<text x="99.4" y="45.2">34</text>
<text x="99.4" y="47.1">36</text>
<text x="219.1" y="43.2">31</text>
<text x="219.1" y="45.2">33</text>
<text x="219.1" y="47.1">35</text>
<text x="223" y="43.2">32</text>
<text x="223" y="45.2">34</text>
<text x="223" y="47.1">36</text>
<text x="95.6" y="49">37</text>
<text x="95.6" y="51">39</text>
<text x="95.6" y="52.9">41</text>
<text x="99.4" y="49">38</text>
<text x="99.4" y="51">40</text>
<text x="99.4" y="52.9">42</text>
<text x="219.1" y="49">37</text>
<text x="219.1" y="51">39</text>
<text x="219.1" y="52.9">41</text>
<text x="223" y="49">38</text>
<text x="223" y="51">40</text>
<text x="223" y="52.9">42</text>
<text x="95.6" y="54.8">43</text>
<text x="95.6" y="56.8">45</text>
<text x="95.6" y="58.7">47</text>
<text x="99.4" y="54.8">44</text>
<text x="99.4" y="56.8">46</text>
<text x="99.4" y="58.7">48</text>
<text x="219.1" y="54.8">43</text>
<text x="219.1" y="56.8">45</text>
<text x="219.1" y="58.7">47</text>
<text x="223" y="54.8">44</text>
<text x="223" y="56.8">46</text>
<text x="223" y="58.7">48</text>
<text x="95.6" y="60.6">49</text>
<text x="95.6" y="62.5">51</text>
<text x="95.6" y="64.5">53</text>
<text x="99.4" y="60.6">50</text>
<text x="99.4" y="62.6">52</text>
<text x="99.4" y="64.5">54</text>
<text x="219.1" y="60.6">49</text>
<text x="219.1" y="62.5">51</text>
<text x="219.1" y="64.5">53</text>
<text x="223" y="60.6">50</text>
<text x="223" y="62.6">52</text>
<text x="223" y="64.5">54</text>
<text x="95.6" y="66.4">55</text>
<text x="95.6" y="68.3">57</text>
<text x="95.6" y="70.3">59</text>
<text x="99.4" y="66.4">56</text>
<text x="99.4" y="68.4">58</text>
<text x="99.4" y="70.3">60</text>
<text x="219.1" y="66.4">55</text>
<text x="219.1" y="68.3">57</text>
<text x="219.1" y="70.3">59</text>
<text x="223" y="66.4">56</text>
<text x="223" y="68.4">58</text>
<text x="223" y="70.3">60</text>
<text x="95.6" y="72.2">61</text>
<text x="95.6" y="74.1">63</text>
<text x="99.4" y="72.2">62</text>
<text x="99.4" y="74.1">64</text>
<text x="219.1" y="72.2">61</text>
<text x="219.1" y="74.1">63</text>
<text x="223" y="72.2">62</text>
<text x="223" y="74.1">64</text>
</g>
<g font-size="1.4">
<text x="30.9" y="1.5">5</text>
<text x="88.8" y="1.5">4</text>
<text x="146.7" y="1.5">3</text>
<text x="204.7" y="1.5">2</text>
<text x="262.6" y="1.5">1</text>
<text x=".5" y="26.1">D</text>
<text x="292" y="26.1">D</text>
<text x=".5" y="71.9">C</text>
<text x="292" y="71.9">C</text>
<text x=".5" y="117.8">B</text>
<text x="292" y="117.8">B</text>
<text x=".5" y="163.6">A</text>
<text x="292" y="163.6">A</text>
<text x="30.9" y="186.8">5</text>
<text x="88.8" y="186.8">4</text>
<text x="146.7" y="186.8">3</text>
<text x="204.7" y="186.8">2</text>
<text x="262.6" y="186.8">1</text>
</g>
</svg>
